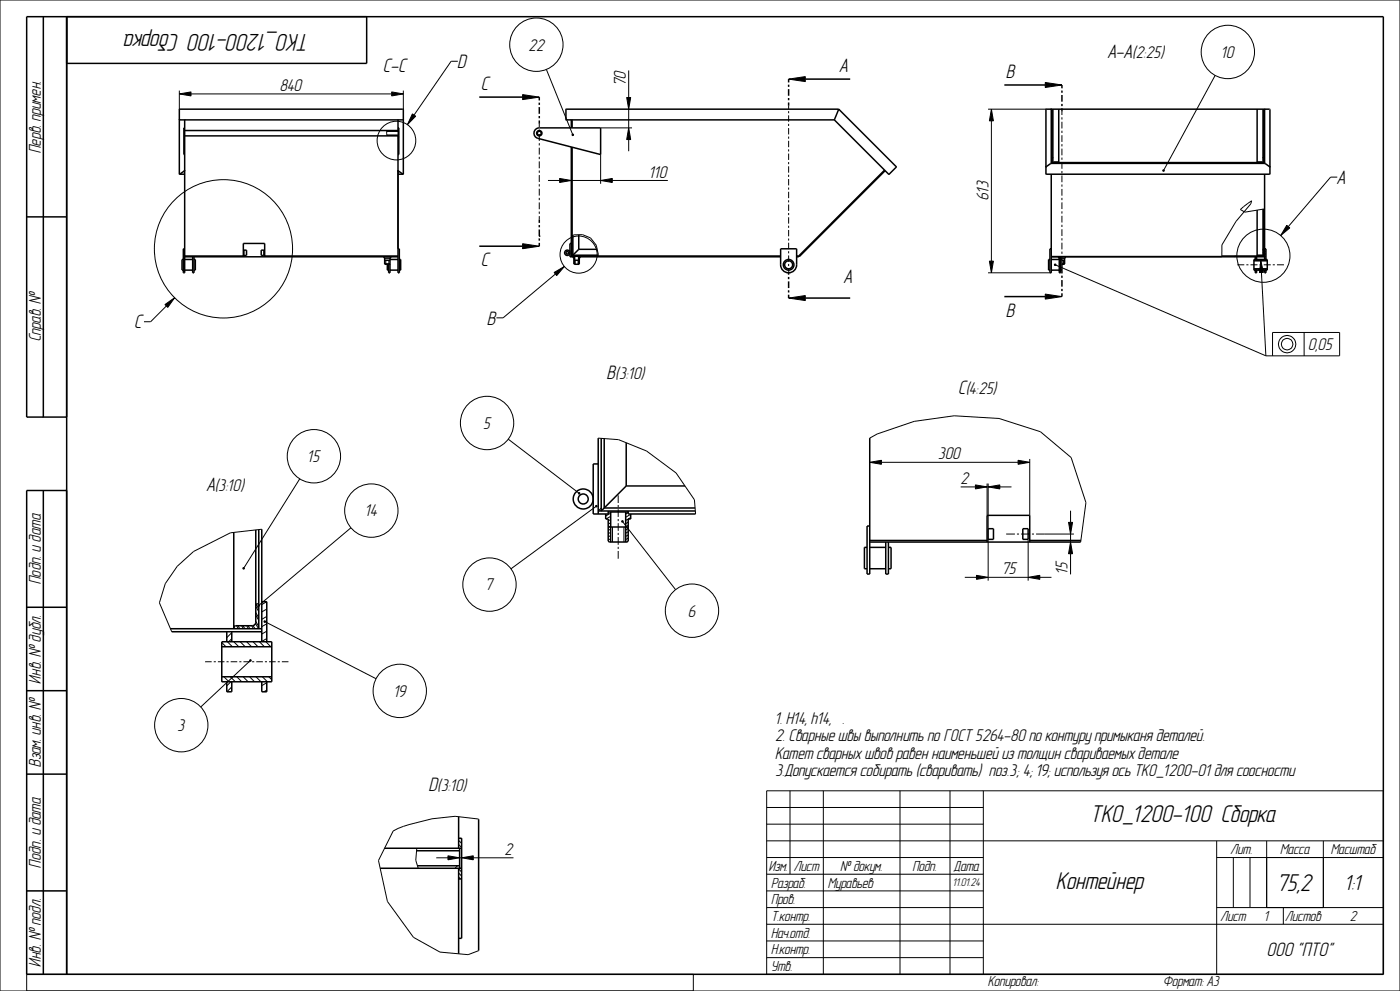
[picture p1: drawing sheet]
<svg xmlns="http://www.w3.org/2000/svg" width="420mm" height="297mm" viewBox="0 0 420 297" stroke-linecap="round" stroke-linejoin="round" font-family="sans-serif">
<g fill="#000">
<path d="M53.8 28.1l3.5-.6v1.2zM117.5 27.5l3.5 .6-3.5 .6zM123.7 34.1l1 .7-2.5 2.6zM156.8 28.4l5 .7-5 .8zM188.6 38.3l.6 3.5h-1.2zM188 29.2h1.2l-.6 3.5zM236.6 23.7l5-.7v1.5zM297.4 32.7l.6 3.5h-1.2zM313.6 24.7l5 .8-5 .7zM167.9 53.5l3.5 .6-3.5 .6zM171.6 40.3l.4-.1v.4l-.4-.1zM180.2 54.1l3.5-.6v1.2z"/>
<path d="M348.8 51l.4-.1v.4l-.4-.1zM156.8 73l5 .8-5 .7zM166.2 81.7l3.1-1.8-2.3 2.7zM316.3 79.2h.4v.3h-.4zM378.2 78.2l.8 3.4-1.2 .1zM386 67.5l.9 .8-2.7 2.3zM49.5 91.3l2.9-2.1-2.1 2.9zM236.6 89.3l5-.7v1.5zM296.8 78.3h1.2l-.6 3.5zM313.6 88.1l5 .8-5 .7zM260.9 138.5l3.5-.6v1.2zM305.4 137.9l3.5 .6-3.5 .6z"/>
<path d="M173.5 147.7l.4-.1v.4h-.4zM178.7 151.6l.4-.1v.4l-.4-.1zM186.5 156.2l.4-.1v.4l-.4-.1zM292.6 145.3l3.5 .6-3.5 .6zM296.4 145.9l3.5-.6v1.2zM72.9 170.2l.3-.1v.4l-.3-.1zM292.9 172.4l3.5 .6-3.5 .6zM308.4 173l3.5-.6v1.2zM320.6 156.6h1.2l-.6 3.5zM321.2 162.5l.6 3.5h-1.2zM74.9 197.8h.4v.3h-.4zM77.4 181.3l.4-.1v.4l-.4-.1z"/>
<path d="M79.2 186.2l.4-.1v.4l-.4-.1zM134.4 256.5l3.5 .6-3.5 .6zM138.5 257.1l3.5-.6v1.2z"/>
</g>
<g fill="none" stroke="#000" stroke-width=".3">
<path d="M0 0h420v297h-420zM137.3 18.4h-2l-11.1 16.1M53.8 28.1l3.5-.6v1.2zM53.8 27.1v5.8M57.3 28.1h60.2M116.1 39.1l-.1 1 .2 .6M117.5 27.5l3.5 .6-3.5 .6zM119.4 38.8l.2 .3M119.4 38.5l.2 .2M119.6 38.3v.1M121 27.1v5.8M123.7 34.1l1 .7-2.5 2.6z"/>
<path d="M156.8 28.4l5 .7-5 .8zM161.8 37.1v1M161.8 38.8v.7M163.9 20.8l7.8 19.4M180.2 38.3h9.4M188 29.2h1.2l-.6 3.5zM188.6 38.3l.6 3.5h-1.2zM188.6 21.1v8.1M188.6 32.7v5.6M236.6 23.7l5-.7v1.5zM236.6 31.7v1M236.6 33.3v.6"/>
<path d="M236.6 34.6v1.9M236.6 37.1v.7M236.6 38.4v1.9M296.4 32.7h17.6M297.4 32.7l.6 3.5h-1.2zM297.4 36.2v42.1M313.6 24.7l5 .8-5 .7zM318.6 33.5v1M318.6 35.1v.7M318.6 36.5v2M318.6 39.2v.6M364.5 22.6l-15.3 28.3"/>
<path d="M119.3 40.5l-.2 .2M119.4 41.4l.1 .2M119.4 41.1l.2 .2M119.4 40.8l.2 .2M161.8 40.2v2M161.8 42.9v.7M161.8 44.3v2M161.8 47v.7M161.8 48.4v2M161.8 51.1v.7M161.8 52.5v2M161.8 55.2v.7"/>
<path d="M161.8 56.6v2M161.8 59.3v.7M164.4 54.1h3.5M167.9 53.5l3.5 .6-3.5 .6zM171.4 54.1h8.8M171.6 40.3l.4-.1v.4l-.4-.1zM180.2 54.1l3.5-.6v1.2zM180.2 46.3v8.8M183.7 54.1h16.6M188.6 41.8v3.5M236.6 40.9v.7M236.6 42.2v1.9"/>
<path d="M236.6 44.7v.7M236.6 46v1.9M236.6 48.6v.6M236.6 49.8v1.9M236.6 52.4v.6M236.6 53.7v1.9M236.6 56.2v.6M236.6 57.5v1.9M318.6 40.5v2M318.6 43.2v.7M318.6 44.5v2.1M318.6 47.2v.7"/>
<path d="M318.6 48.6v2M318.6 51.3v.6M318.6 52.6v2M318.6 55.3v.7M318.6 56.6v2M318.6 59.3v.7M348.8 51l.4-.1v.4l-.4-.1zM401.2 53.1h-2l-12.7 14.8M115.7 78v1.2M116.7 78v1.2M156.8 73l5 .8-5 .7zM161.8 60.7v2"/>
<path d="M161.8 63.4v.7M161.8 64.8v1M171.4 70.7a5.7 5.7 0 0 1 8 6.3M171.6 76.5l-.2 .2M172.4 76.9l-.4 .2M172.4 77.1l-.4 .3M172.4 77.4l-.2 .1M172.4 77.7l-.2 .1M172.4 77.9l-.2 .1M172.4 78.2l-.2 .1M172.4 78.4l-.2 .1M172.4 78.7l-.2 .1"/>
<path d="M172.4 78.9l-.2 .1M172.4 79.2h.1M172.5 78v1.2M173.4 78v1.2M173.7 79.2h.1M173.8 76.9l-.2 .1M173.8 77.6l-.2 .1M173.8 77.9l-.2 .1M173.8 78.1l-.2 .1M173.8 78.4l-.2 .1M173.8 78.6l-.2 .2M173.8 78.9l-.2 .1"/>
<path d="M174 77l-.4 .2M174 77.2l-.4 .3M236.6 60v.7M236.6 61.3v1.9M236.6 63.8v.7M236.6 65.1v1.9M236.6 67.7v.6M236.6 68.9v1.9M236.6 71.5v.6M236.6 72.7v2M236.6 75.3v.6M236.6 76.6v1.9"/>
<path d="M236.6 79.1v.6M296.8 78.3h1.2l-.6 3.5zM316.3 79.2h.4v.3h-.4zM316.8 79.5l63 27.1M318.6 60.6v2.1M318.6 63.3v.7M318.6 64.7v2M318.6 67.4v.6M318.6 68.7v2M318.6 71.4v.7M318.6 72.7v2M318.6 75.4v.7"/>
<path d="M318.6 76.8v1M319 78v1.2M370.7 76.7l-.4 .3M371.2 79.4h2.1M373.9 79.4h.6M375.1 79.4h2.1M376.2 77.8l.3 .4M376.6 77.8l.4 .4M377 77l-.4 .4M377 77.5l-.3 .3M377.1 77.8l.4 .4M377.1 76.6l.1 .1"/>
<path d="M377.4 76.5l.1 .2M377.5 76.5l.1 .2M377.7 77.8l.4 .4M377.8 76.5l.1 .2M377.9 79.4h.6M377.9 76.5l.1 .2M378.2 77.8l.4 .4M378.2 76.5l.1 .2M378.2 78.2l.8 3.4-1.2 .1zM378.3 76.5l.1 .2M378.6 76.5l.1 .2M378.7 77.8l.4 .4"/>
<path d="M378.7 76.5l.1 .2M378.9 76.3l.2 .4M378.9 76.1l.2 .5M378.9 75.6l.2 .5M378.9 75.4l.2 .5M378.9 74.9l.2 .5M378.9 74.8l.2 .4M379.1 79.4h2.1M379.2 77.8l.4 .4M379.4 62.6l-5.9 1-1.4-.8 3.4-2.6-.3 .9-4.4 5.3-4.2 7v3.6M379.7 77.8l.4 .4M379.8 74.6l-.4 .2"/>
<path d="M379.8 75.2l-.4 .2M379.8 75.7l-.4 .3M379.8 76.3l-.4 .3M379.8 76.9l-.4 .2M379.8 77.5l-.4 .2M381.8 79.4h.7M383.1 79.4h2.1M386 67.5l.9 .8-2.7 2.3zM49.5 91.3l2.9-2.1-2.1 2.9zM49.9 91.7l-4.7 4.7h-2M166.2 81.7l3.1-1.8-2.3 2.7zM166.6 82.1l-15.7 13.2h-2"/>
<path d="M236.6 89.3l5-.7v1.5zM236.6 80.4v.9M296.4 81.8h18.6M313.6 88.1l5 .8-5 .7zM376.2 80.9v.1M376.4 80.6l.4 .4M376.9 80.6l.4 .4M376.9 81l-.3 .3M377 81.4l-.4 .4M377.4 80.6l.4 .4M377.9 80.6l.4 .4M378.4 80.6l.4 .4"/>
<path d="M378.4 81.7l1.4 24.9M378.9 80.6l.4 .4M379.4 80.6l.4 .4M379.8 81l-.4 .3M379.8 81.6l-.3 .2M379.9 80.6l.3 .2M391.2 99.6v7M379.8 106.6h22.1v-7h-20.1v7M152.5 131.6l21 16.1M179.5 131.3l6.1 .5 8.4 3.4 8.8 6.5 5.5 8.1 .4 4.2M260.9 138.5l3.5-.6v1.2zM260.9 131.3l2.3-1.2 11-3.8 12-1.7 13.5 .8 12.4 4 9.2 7.7 4.5 13.5-1.6 11.9"/>
<path d="M264.4 138.5h41M305.4 137.9l3.5 .6-3.5 .6zM308.9 137.5v17M78.5 158.6l-9.4 1.1-11 5.6-4.9 4.4-3.6 5.2-1.8 5.8 3.7 8.6M89.9 143.5l-16.7 26.6M105.3 158.2l-27.5 23.1M173.5 147.7l.4-.1v.4h-.4zM178.7 151.6l.4-.1v.4l-.4-.1zM178.7 151.8l-25.4 18.7M180.4 152.2l-.9 .9M183.2 153.8l-1.5 .9M183.2 154.7l-1.4 .8"/>
<path d="M183.2 155.7l-.7 .4M183.2 156.7l-.7 .4M183.2 157.6l-.7 .4M183.2 158.6l-.7 .4M183.2 159.5l-.7 .5M183.7 157.9v4.5M185.5 148.4v2.3M185.5 151.4v.6M185.5 152.6v2.3M185.5 155.5v.7M185.5 156.8v2.3M185.5 159.7v.6"/>
<path d="M186.5 156.2l.4-.1v.4l-.4-.1zM186.9 156.5l15.8 20.2M187.2 157.9v4.5M188.5 153.6l-.8 .5M188.5 156.5l-.8 .4M188.5 157.5l-.8 .4M188.5 158.4l-.8 .4M188.5 159.4l-.8 .4M189.2 154.1l-1.5 .9M189.2 155.1l-1.5 .9M288.2 145.9h4.4M292.6 145.3l3.5 .6-3.5 .6z"/>
<path d="M296.1 145.9h.3M296.1 144.9v9.6M296.4 145.9l3.5-.6v1.2zM296.4 144.9v13.6M299.9 145.9h3.5M320.6 156.6h1.2l-.6 3.5zM321.2 153.1v3.5M72.9 170.2l.3-.1v.4l-.3-.1zM183.2 160.5l-.7 .4M183.2 161.4l-.7 .5M183.2 162.4h-.1M185.5 161v2.3"/>
<path d="M185.5 163.9v.6M185.5 165.1v2.3M188.2 162.4h-.1M188.5 160.3l-.8 .5M188.5 161.3l-.8 .4M289.4 173h3.5M292.9 172.4l3.5 .6-3.5 .6zM296.4 173h12M296.4 161.7v12.3M301.8 160.1h2.7M305.1 160.1h.6M306.3 160.1h2.7"/>
<path d="M308.4 173l3.5-.6v1.2zM308.4 161.7v12.3M309.6 160.1h.6M310.8 160.1h11.4M311.9 173h3.5M321.2 162.5l.6 3.5h-1.2zM321.2 160.1v2.4M321.2 166v6.1M61.5 198.3h2M64.1 198.3h.6M65.4 198.3h1.9M66.5 192.6l1.3 1.2"/>
<path d="M68 198.3h.6M68.2 192.3l1.5 1.5M69.2 198.3h2M69.5 189.6l-1.5 1.5M69.5 191.4l-.9 .9M70.1 192.3l1.5 1.5M70.2 188l.2 .4M71 187.5l.5 .9M71.4 187.5l.5 .9M71.8 198.3h.6M72.1 192.3l1.5 1.5M72.5 187.5l.5 .9"/>
<path d="M72.9 187.5l.5 .9M73 198.3h2M74 192.3l1.5 1.5M74 187.5l.5 .9M74.4 187.5l.6 .9M74.9 197.8h.4v.3h-.4zM74.9 198.1l-14.7 13.8M75.5 187.5l.5 .9M75.6 198.3h.7M75.9 192.3l1.5 1.5M75.9 187.5l.6 .9M76.7 186.9l.9 1.5"/>
<path d="M76.7 186.2l.9 1.6M76.7 184.4l.9 1.5M76.7 183.6l.9 1.6M76.7 181.7l.9 1.6M76.8 181.2l.8 1.3M76.9 198.3h2M77.4 181.3l.4-.1v.4l-.4-.1zM77.8 192.3l1.5 1.5M79.2 186.2l.4-.1v.4l-.4-.1zM79.5 198.3h.6M79.7 186.4l33.1 17M79.7 192.3l1.5 1.5"/>
<path d="M80 180.3l-1.5 .9M80 182.5l-1.5 .9M80 184.7l-1.5 .9M80 187l-1.5 .8M80 189.2l-1.5 .8M80 191.4l-1.5 .8M80.7 198.3h2M83.3 198.3h.6M84.6 198.3h1.9M66.5 204.1l.3 .2M67.2 202.8l1.5 1.5M69.1 202.8l1.5 1.5"/>
<path d="M69.3 204.3l-1.3 1.3M69.5 205.9l-1.4 1.4M71 202.8l1.5 1.5M73 202.8l1.5 1.5M74.9 202.8l1.5 1.5M76.8 202.8l1.5 1.5M78.7 202.8l1.5 1.5M80 204.6l-1.5 .9M80 206.8l-.8 .5M80.6 202.8l.9 .9M230 237h185v55h-185zM237 237v25"/>
<path d="M247 237v55M270 237v55M285 237v55M295 237v55M125 254.2l-.3 3.6 .8 2.4M130.9 257.1h3.5M134.4 256.5l3.5 .6-3.5 .6zM137.2 259.5l-.7 .7M137.6 251.9l.9 .9M137.6 253.1l.9 .9M137.9 257.1h.6M138.2 251.2l.3 .3"/>
<path d="M138.5 257.1l3.5-.6v1.2zM142 257.1h12M143.6 245.5l-7.1-.9a46.6 46.6 0 0 0-18.6 4.5l-4.4 8.8 2.7 12.3 7.8 10.7 8 4.4 8.4 .8 3.2-1.2M230 242h65M230 247h65M230 252h185M230 257h65M365 257h50M365 252v40M370 257v15M375 257v15M380 252v20"/>
<path d="M397 252v20M137.6 262.9l.5 .5M137.6 261.7l.9 .9M137.6 260.4l.9 .9M230 262h65M230 267h65M230 272h65M230 277h185M365 272h50M385 272v5M8 297v-5h200v5M230 282h65"/>
<path d="M230 287h65"/>
<circle cx="160.9" cy="13.4" r="8"/>
<circle cx="368.4" cy="15.6" r="8"/>
<circle cx="118.9" cy="42.1" r="5.8"/>
<circle cx="67" cy="74.6" r="20.7"/>
<circle cx="173.6" cy="76.3" r="5.6"/>
<circle cx="379" cy="76.6" r="8"/>
<circle cx="386.1" cy="103.1" r="2.61"/>
<circle cx="386.1" cy="103.1" r="1.74"/>
<circle cx="94.2" cy="136.7" r="8"/>
<circle cx="146.1" cy="126.8" r="8"/>
<circle cx="111.4" cy="153" r="8"/>
<circle cx="146.8" cy="175.2" r="8"/>
<circle cx="207.6" cy="183" r="8"/>
<circle cx="54.4" cy="217.3" r="8"/>
<circle cx="119.9" cy="207.1" r="8"/>
</g>
<g fill="none" stroke="#000" stroke-width=".45">
<path d="M13 5v120M20 5v287M110 5v14h-90M53.8 35.7l.2 .2h66.8M53.8 35.7h.1M53.8 32.9v19.3M53.8 32.9v.1M55.4 35.9v45.9h-.4v-7.2h.4M55.4 38.3h-.2v8h.2M55.4 39.1h64.2M116 39.3h3.5M119.4 38.3h.2v8h-.2"/>
<path d="M119.4 35.9v3.2M119.5 39.1v1.6M120.8 32.7h-66.8l-.2 .2M120.8 32.7l.2 .2M120.8 32.7h.1M120.9 32.7l.1 .2M120.9 35.9h-.1M121 35.8l-.1 .1M121 35.7l-.2 .2M121 32.9v19.3M121 35.7v.1M143.8 29.1h13"/>
<path d="M160.6 38.9l1.2-.6h18.4v8l-18.8-4.8a1.6 1.6 0 0 1-.8-2.6zM161.8 29.1v1M161.8 30.8v.6M161.8 32.1v2M161.8 34.8v.6M161.8 36.1v1M169.8 35.7l.2 .2M169.8 35.7v.1M169.8 32.9v2.8M169.8 35.8l.1 .1M169.9 32.7l-.1 .2M169.9 35.9h.1"/>
<path d="M170 32.7l-.2 .2M170 32.7h81.6M170 35.9h80.3M170 32.7h-.1M171.4 35.9v2.4M171.6 35.9v2.4M236.6 23.7v1M236.6 25.4v.6M236.6 26.7v2M236.6 29.4v.6M236.6 30.7v1M241.6 23.7h13.5"/>
<path d="M250.3 35.9l16.2 16.3M251.6 32.7l-1.3 3.2M251.6 32.7l17.2 17.2M301.3 25.5h12.3M313.8 32.9v19.3M313.9 32.7l-.1 .2M314 32.7h66.8l.2 19.5M314 32.7l-.2 .2M314 32.7h-.1M315.2 32.7l.2 .2zM315.4 32.7l-.1 16.3M315.6 32.7v16"/>
<path d="M315.9 32.7v15.7l.2 .1 1.5 .2M317.6 32.7v16M318.6 25.5v1M318.6 27.1v.7M318.6 28.5v2M318.6 31.1v.7M318.6 32.5v1M377.1 32.7v16M378.9 32.7v15.7l-.2 .1-1.6 .2M379.1 32.7v16M379.4 32.7v16.3M379.6 32.7l-.2 .2"/>
<path d="M53.8 52.2h.1M53.9 52.2h1.5M53.9 52.2h.1M54 52.2h-.1M55.2 51.3l-1.2 .9M55.4 51.1l-.2 .2M55.4 51.1h.1M55.4 40.7h64.2M116.1 40.5h3.4M119.4 40.7v41.1h.4v-7.2h-.4M119.4 41.6h.2M119.4 51.1l.2 .2"/>
<path d="M119.4 51.1h.1M119.4 52.2h1.5M119.6 51.3l1.2 .9M120.8 52.2h.1M120.9 52.2h.1M121 52.2h.1M171.4 44.1v32.9M171.6 44.1v32.6l2-2M265.4 51l-25.8 25.7M265.5 51.2l-25.7 25.7-.2-.2M266.5 52.2h.3M268.8 49.9v.3"/>
<path d="M268.8 50.2l-2 2M313.8 52.2h.1M313.8 50.1h.1M313.8 52.2h67.1M314 49.9l-.2 .2M315.2 49l-1.2 .9M315.3 49h-.1M315.3 49h.1M315.3 49h64.1M315.4 52.2v29.6h-.4v-7.2h.4M315.4 48.9h64M315.4 48.7h64"/>
<path d="M315.6 47.3l.3 .1M379.1 47.3l-.2 .1M379.4 52.2v25.6M379.4 49h.2M379.4 49h.1M379.5 49h.1M379.6 49l1.2 .9M380.8 49.9l.2 .2M380.9 52.2h.1M381 52.2h-.1M381 52.2h.1M8 65h12"/>
<path d="M55 77.8h-.4v3.2h.4M55.4 77.8h2.4M55.4 77h64M55.4 76.7h17.6M57.8 77v4.8h.4v-4.8M58.2 77.8h.4v3.2h-.4M73 77v-4h6.4v4M73.2 75h.8v1.6h-.8zM78.4 75h.8v1.6h-.8zM79.4 76.7h40M115.2 77v.4h2v-.4M115.4 79.1h1.6z"/>
<path d="M115.4 78h1.6M115.4 77.4v1.7M116.2 79.2v1.8h.4M117 77.4v4.4h-.4v-2.6M117 77.8h2.4M119.8 77.8h.4v3.2h-.4M143.8 73.8h13M161.8 70.8h.1M161.8 65.8v1M161.8 67.5v.6M161.8 68.8v2M161.8 71.5v.6"/>
<path d="M161.8 72.8v1M171.4 76.7h62.8M171.4 73h-.4v4h1.2v-.3M171.9 70.5v6h7.6M172 77l.3 2.2 1.5-.1v-1.7h.2v-.4M172.2 78h1.6M172.2 76.8h1.6M172.4 76.8v2.4M173.6 76.8v2.4M173.6 74.7h5.6M173.6 70.4v4.3M173.8 76.7v.3h60.4"/>
<path d="M234.2 74.6h4.8v4.8a2.4 2.4 0 0 1-2.4 2.4 2.4 2.4 0 0 1-2.4-2.4zM239 76.7h.6M239.6 76.7v.3h-.6M315 77.8h-.4v3.2h.4M315.4 76.9h51.2M315.4 77.8h2.4M315.4 77h64M317.6 77v.4h.2M317.8 77v4.8h.4v-4.8M318.2 77.8h.4v4.2M318.6 79.1h.8M318.6 78h.8"/>
<path d="M319.4 77.4v1.7M319.4 79.1l-.8 .1M319.6 77v.4h-1.4M366.6 76.7h12.8M376.2 77.8h4v3.2h-4zM376.2 78.2h4M376.6 77v.8M377 77v.8M377.1 63v13.7M378.9 62.7v13.5l-.3 .3-1.5 .1M379.1 74.7l-.2 .2M379.1 62.6v14.1"/>
<path d="M379.4 74.6h.4v3.2M55.4 81h2.4M117 81h2.4M236.6 81.3v1M236.6 83v.7M236.6 84.3v2M236.6 87v.7M236.6 88.3v1M241.6 89.3h13.5M301.3 88.9h12.3M315.4 81h2.4M318.2 81h.4"/>
<path d="M318.6 82.6v.7M318.6 83.9v2M318.6 86.6v.6M318.6 87.9v1M376.2 80.6h4M376.6 81v.8h.4v-.8M379.4 81v.8h.4v-.8M20 125h-12v-120h407v287h-407v-145h12M179.5 139h-1.5v15h4.5v-.9M179.5 131.3v22.7M180.4 131.4v21.7l7.5-7.5M181.3 131.4v20.8h27.2"/>
<path d="M187.9 132.7v12.9M260.9 131.3v40.8h-.8v-14.4h.8M13 147v145M70.1 159.6v28.8M76.7 158.8v28l-.7 .7h-5.3l-.4 .2-.2 .4M77.6 158.7v29.7M78.5 158.6v33.7M179.5 153.1h29.1M181.7 154v1.5h.8v6.6l.3 .3h5.4l.3-.3v-6.6h.7v-1.5M182.5 157.9h6M182.5 153.4h6M183.2 153.4v9"/>
<path d="M187.7 153.4v9M187.9 145.6h17.6M188.5 153.1v.9h20.2M296.4 158.5h1.6v3.2h-1.6zM306.8 158.5h1.6v3.2h-1.6zM260.1 164.1h-.8v6.4h.8M260.9 162.5h63.3M260.9 170.5h4.8M260.9 164.1h4.8M260.9 162h35.2M265.7 162.5v9.6h.8v-9.6M266.5 164.1h.8v6.4h-.8"/>
<path d="M296.1 162.5v-8h12.8v8M308.9 162h15.4M8 182h12M51.1 188.4h27.4M51.5 189.3h27M66.5 192.3h15v12h-15zM66.5 193.8h15M68 189.3v3M69.5 189.3v3M77.6 180.9l-.5 .1-.4 .5M78.5 180.3h1.5v12M8 207h12"/>
<path d="M66.5 202.8h15M68 204.3v3h1.5v-3M78.5 204.3v3h1.5v-3M8 232h12M115.4 254.2h23.1M125 255h12.9M125.2 259.5h12.7M137.6 251.2h.9v30h-.9M137.6 244.8v9.4M137.9 254.2v6M143.6 245.5v39.4M8 267h12"/>
<path d="M114.1 260.2h24.4M137.6 263.4h.9M137.6 260.2v25.7"/>
<circle cx="161.8" cy="39.9" r=".8"/>
<circle cx="161.8" cy="39.9" r=".6"/>
<circle cx="170.2" cy="75.8" r=".8"/>
<circle cx="170.2" cy="75.8" r=".4"/>
<circle cx="236.6" cy="79.4" r="1.6"/>
<circle cx="236.6" cy="79.4" r="1.2"/>
<circle cx="175" cy="149.5" r="3"/>
<circle cx="175" cy="149.5" r="1.5"/>
</g>
<g font-size="7.3">
<text x="92.6" y="10.1" transform="rotate(-180 92.6 10.1)">TKO_1200-100 Сборка</text>
<text x="327.4" y="246.4">TKO_1200-100 Сборка</text>
<text x="317" y="266.4">Контейнер</text>
<text x="383.5" y="267">75,2</text>
</g>
<text font-size="6.6" x="403.6" y="266.8">1:1</text>
<g font-size="5.9">
<text x="332.4" y="17.5">А-А</text>
<text x="115" y="21.5">С-С</text>
<text x="137.3" y="20.4">D</text>
<text x="251.9" y="21.7">А</text>
<text x="301.9" y="23.5">B</text>
<text x="144.4" y="27.1">С</text>
<text x="401.2" y="55.1">A</text>
<text x="144.4" y="79.8">С</text>
<text x="253.3" y="84.9">А</text>
<text x="301.9" y="94.9">B</text>
<text x="40.5" y="98.4">C</text>
<text x="146.2" y="97.3">B</text>
<text x="182.2" y="113.6">B</text>
<text x="287.7" y="118.1">C</text>
<text x="62.1" y="147.2">A</text>
<text x="128.8" y="237">D</text>
<text x="380.1" y="286.5">ООО &quot;ПТО&quot;</text>
</g>
<g font-size="5.1">
<text x="158.6" y="15.1">22</text>
<text x="339.7" y="17.5">(2:25)</text>
<text x="366.5" y="17.3">10</text>
<text x="84" y="27.3">840</text>
<text x="187.7" y="25.5" transform="rotate(-90 187.7 25.5)">70</text>
<text x="12.3" y="45.9" transform="rotate(-90 12.3 45.9)">Перв. примен.</text>
<text x="194.8" y="53.2">110</text>
<text x="296.5" y="59.8" transform="rotate(-90 296.5 59.8)">613</text>
<text x="12.3" y="102.3" transform="rotate(-90 12.3 102.3)">Справ. №</text>
<text x="392.6" y="104.9">0,05</text>
<text x="184.6" y="113.6">(3:10)</text>
<text x="289.8" y="118.1">(4:25)</text>
<text x="145.1" y="128.5">5</text>
<text x="281.5" y="137.7">300</text>
<text x="92.4" y="138.5">15</text>
<text x="64.5" y="147.2">(3:10)</text>
<text x="288.2" y="145">2</text>
<text x="109.7" y="154.8">14</text>
<text x="300.9" y="172.2">75</text>
<text x="320.3" y="172.1" transform="rotate(-90 320.3 172.1)">15</text>
<text x="12.3" y="175" transform="rotate(-90 12.3 175)">Подп. и дата</text>
<text x="145.9" y="177">7</text>
<text x="206.5" y="184.8">6</text>
<text x="12.3" y="204.9" transform="rotate(-90 12.3 204.9)">Инв. № дубл.</text>
<text x="118.2" y="208.8">19</text>
<text x="53.3" y="219.1">3</text>
<text x="232.7" y="216.8">1. H14, h14, .</text>
<text x="232.7" y="222.1">2. Сварные швы выполнить по ГОСТ 5264-80 по контуру примыканя деталей.</text>
<text x="232.7" y="227.3">Катет сварных швов равен наименьшей из толщин свариваемых детале</text>
<text x="12.3" y="229.8" transform="rotate(-90 12.3 229.8)">Взам. инв. №</text>
<text x="232.7" y="232.6">3.Допускается собирать (сваривать) поз.3; 4; 19; используя ось ТКО_1200-01 для соосности</text>
<text x="131.2" y="237">(3:10)</text>
<text x="151.5" y="256.2">2</text>
<text x="12.3" y="260" transform="rotate(-90 12.3 260)">Подп. и дата</text>
<text x="12.3" y="289.9" transform="rotate(-90 12.3 289.9)">Инв. № подл.</text>
</g>
<g font-size="4.4">
<text x="369.2" y="256">Лит.</text>
<text x="384.1" y="256">Масса</text>
<text x="399.3" y="256">Масштаб</text>
<text x="230.6" y="261">Изм.</text>
<text x="238.2" y="261">Лист</text>
<text x="252.2" y="261">№ докум.</text>
<text x="273.9" y="261">Подп.</text>
<text x="286.3" y="261">Дата</text>
<text x="231.4" y="266">Pазраб.</text>
<text x="248.4" y="266">Муравьев</text>
<text x="231.4" y="271">Пров.</text>
<text x="231.4" y="276">Т.контр.</text>
<text x="231.4" y="281">Нач.отд.</text>
<text x="366.2" y="276">Лист</text>
<text x="379.4" y="276">1</text>
<text x="385.6" y="276">Листов</text>
<text x="405" y="276">2</text>
<text x="231.4" y="286">Н.контр.</text>
<text x="231.4" y="291">Утв.</text>
<text x="296.5" y="295.5">Копировал:</text>
<text x="349" y="295.5">Формат: А3</text>
</g>
<text font-size="3.4" x="285.9" y="265.7">11.01.24</text>
</svg>
